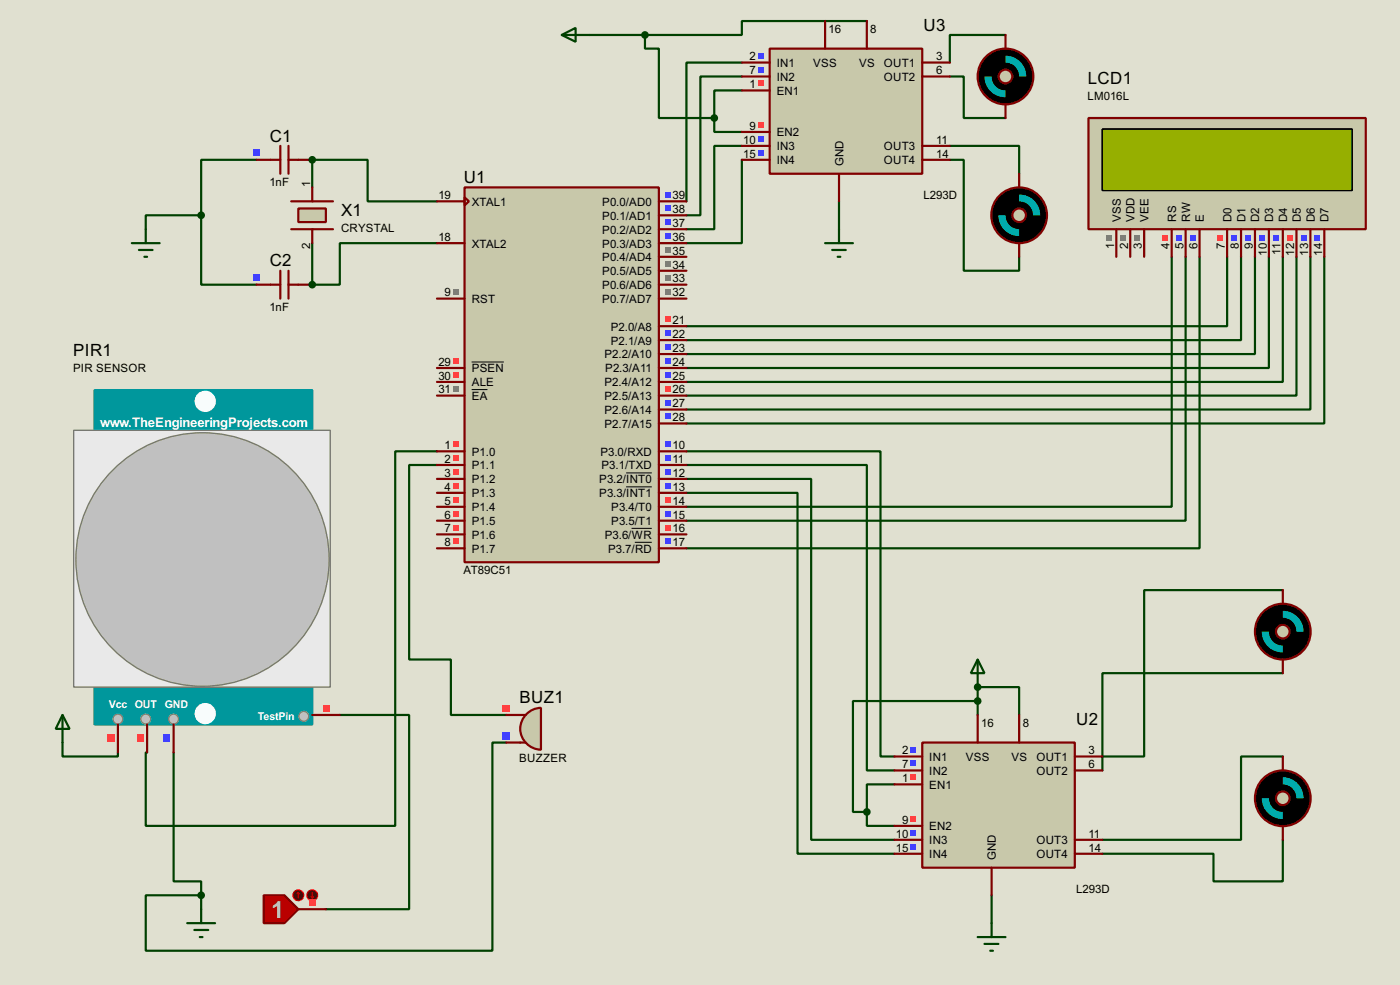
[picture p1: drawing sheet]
<svg xmlns="http://www.w3.org/2000/svg" width="256mm" height="180mm" viewBox="0 0 256 180" stroke-linecap="round" stroke-linejoin="round" font-family="sans-serif">
<path d="M0 0h256.5v180.3h-256.5z" fill="#e0e0d0"/>
<path d="M36.9 39.4v12.7h10.1M36.9 39.4h-10.2v2.6M47 29.3h-10.1v10.1M57.2 29.3h10.2v7.6h12.7" fill="none" stroke="#004000" stroke-width=".4"/>
<circle cx="57.2" cy="29.3" r=".2" fill="#004000"/>
<path d="M57.2 29.3v5M80.1 44.5h-17.8v7.6h-5.1" fill="none" stroke="#004000" stroke-width=".4"/>
<circle cx="57.2" cy="52.1" r=".2" fill="#004000"/>
<g fill="none" stroke="#004000" stroke-width=".4">
<path d="M57.2 44.5v7.6M214.7 47v45.8h-88.9M217.2 47v48.3h-91.4M219.8 47v53.4h-94M224.8 47v12.7h-99M227.4 47v15.3h-101.6M229.9 47v17.8h-104.1M232.5 47v20.4h-106.7M235 47v22.9h-109.2M237.5 47v25.4h-111.7M240.1 47v28h-114.3M242.6 47v30.5h-116.8"/>
<path d="M125.8 82.6h35.5v55.9h2.6M125.8 85.1h33v55.9h5.1M125.8 87.7h22.8v66h15.3M125.8 90.2h20.3v66.1h17.8M235 108h-25.4v30.5h-7.6M235 123.2h-33v17.8M235 138.5h-7.6v15.2h-25.4M235 153.7v7.6h-12.7v-5h-20.3"/>
</g>
<circle cx="179.1" cy="125.8" r=".2" fill="#004000"/>
<g fill="none" stroke="#004000" stroke-width=".4">
<path d="M108 6.4h10.2M118.2 6.4v2.5h2.5v12.7h10.2M135.9 11.5h-10.1v25.4M135.9 14h-7.6v25.4h-2.5M135.9 16.6h-5v5M158.8 3.9h-22.9v2.5h-17.7M174 14h2.6v7.6h7.6M184.2 6.4h-10.2v5.1M130.9 21.6v2.6h5M135.9 26.7h-5v15.3h-5.1M135.9 29.3v15.2h-10.1M153.7 36.9v5.1"/>
<path d="M174 26.7h12.7v5.1M174 29.3h2.6v20.3h10.1v-2.6M80.1 85.1h-5.1v35.6h7.6v10.2h10.2M80.1 82.6h-7.7v68.6h-45.7v-13.5h.3M11.5 135.9v2.6h10.1v-.8M31.8 137.7v23.6h5.1v2.6M62.3 130.9h12.7v35.5h-15.3M92.8 135.9h-2.6v38.1h-63.5v-10.1h10.2M179.1 130.9v-5.1h7.6v5.1M179.1 128.3h-22.8v20.3h2.5M158.8 148.6v2.6h5.1M163.9 143.6h-5.1v5"/>
<path d="M36.9 163.9v2.5M181.7 163.9v5.1"/>
</g>
<path d="M85.1 34.3h35.6v68.6h-35.6z" fill="#c8c8aa" stroke="#800000" stroke-width=".4"/>
<g fill="none" stroke="#800000" stroke-width=".4">
<path d="M80.1 36.9h5M85.1 36.1l.8 .8-.8 .7zM120.7 36.9h5.1M120.7 39.4h5.1M80.1 44.5h5M80.1 54.7h5M120.7 44.5h5.1M120.7 54.7h5.1M120.7 42h5.1M120.7 47h5.1M120.7 49.6h5.1M120.7 52.1h5.1"/>
<path d="M120.7 59.7h5.1M80.1 69.9h5M80.1 72.4h5M80.1 67.4h5M120.7 69.9h5.1M120.7 72.4h5.1M120.7 67.4h5.1M120.7 77.5h5.1M120.7 62.3h5.1M120.7 64.8h5.1M120.7 75h5.1M80.1 82.6h5"/>
<path d="M80.1 85.1h5M80.1 87.7h5M80.1 90.2h5M80.1 92.8h5M80.1 95.3h5M80.1 97.8h5M120.7 82.6h5.1M120.7 85.1h5.1M120.7 87.7h5.1M120.7 90.2h5.1M120.7 92.8h5.1M120.7 95.3h5.1"/>
<path d="M120.7 97.8h5.1M80.1 100.4h5M120.7 100.4h5.1"/>
</g>
<path d="M86.4 71.3h2.9M86.4 66.3h5.9M114.7 86.6h4.7M114.7 89.1h4.7M115.7 96.7h3.7M116.3 99.3h3.1" fill="none" stroke="#000" stroke-width=".18"/>
<path d="M83 68.1h1v1h-1z" fill="#ff4040"/>
<path d="M83 70.7h1v1h-1z" fill="#808080"/>
<path d="M83 65.6h1v1h-1z" fill="#ff4040"/>
<path d="M83 52.9h1v1h-1z" fill="#808080"/>
<g fill="#4040ff">
<path d="M121.8 35.1h1.1v1h-1.1z"/>
<path d="M121.8 37.6h1.1v1.1h-1.1z"/>
<path d="M121.8 40.2h1.1v1h-1.1z"/>
<path d="M121.8 42.7h1.1v1h-1.1z"/>
</g>
<g fill="#808080">
<path d="M121.8 45.3h1.1v1h-1.1z"/>
<path d="M121.8 47.8h1.1v1h-1.1z"/>
<path d="M121.8 50.3h1.1v1.1h-1.1z"/>
<path d="M121.8 52.9h1.1v1h-1.1z"/>
</g>
<g fill="#ff4040">
<path d="M83 80.8h1v1h-1z"/>
<path d="M83 83.4h1v1h-1z"/>
<path d="M83 85.9h1v1h-1z"/>
<path d="M83 88.4h1v1.1h-1z"/>
<path d="M83 91h1v1h-1z"/>
<path d="M83 93.5h1v1h-1z"/>
<path d="M83 96.1h1v1h-1z"/>
<path d="M83 98.6h1v1h-1z"/>
</g>
<g fill="#4040ff">
<path d="M121.8 80.8h1.1v1h-1.1z"/>
<path d="M121.8 83.4h1.1v1h-1.1z"/>
<path d="M121.8 85.9h1.1v1h-1.1z"/>
<path d="M121.8 88.4h1.1v1.1h-1.1z"/>
</g>
<path d="M121.8 91h1.1v1h-1.1z" fill="#ff4040"/>
<path d="M121.8 98.6h1.1v1h-1.1z" fill="#4040ff"/>
<path d="M121.8 96.1h1.1v1h-1.1z" fill="#ff4040"/>
<g fill="#4040ff">
<path d="M121.8 93.5h1.1v1h-1.1z"/>
<path d="M121.8 75.7h1.1v1.1h-1.1z"/>
</g>
<path d="M121.8 58h1.1v1h-1.1z" fill="#ff4040"/>
<g fill="#4040ff">
<path d="M121.8 60.5h1.1v1h-1.1z"/>
<path d="M121.8 63h1.1v1.1h-1.1z"/>
<path d="M121.8 65.6h1.1v1h-1.1z"/>
<path d="M121.8 68.1h1.1v1h-1.1z"/>
</g>
<path d="M121.8 70.7h1.1v1h-1.1z" fill="#ff4040"/>
<path d="M121.8 73.2h1.1v1h-1.1z" fill="#4040ff"/>
<path d="M47 29.3h4.4M51.4 26.7v5.1M52.9 26.7v5.1M52.9 29.3h4.3" fill="none" stroke="#800000" stroke-width=".4"/>
<path d="M46.4 27.4h1.3v1.2h-1.3z" fill="#4040ff"/>
<path d="M47 52.1h4.4M51.4 49.6v5.1M52.9 49.6v5.1M52.9 52.1h4.3" fill="none" stroke="#800000" stroke-width=".4"/>
<path d="M46.4 50.2h1.3v1.3h-1.3z" fill="#4040ff"/>
<path d="M24.2 44.5h5.1M25.5 45.8h2.5M26.5 47h.5M26.7 42v2.5" fill="none" stroke="#004000" stroke-width=".4"/>
<circle cx="36.8" cy="39.4" r=".5" fill="#004000" stroke="#004000" stroke-width=".4"/>
<path d="M53.4 36.9h7.6M53.4 42h7.6" fill="none" stroke="#800000" stroke-width=".4"/>
<path d="M54.7 38.2h5v2.5h-5z" fill="#c8c8aa" stroke="#800000" stroke-width=".4"/>
<path d="M57.2 34.3v2.6M57.2 42v2.5" fill="none" stroke="#800000" stroke-width=".4"/>
<g fill="#004000" stroke="#004000" stroke-width=".4">
<circle cx="57.2" cy="29.3" r=".5"/>
<circle cx="57.2" cy="52.1" r=".5"/>
</g>
<path d="M199.4 21.6h50.8v20.4h-50.8z" fill="#c8c8aa" stroke="#800000" stroke-width=".4"/>
<path d="M202 23.7h45.7v11.2h-45.7z" fill="#324600" stroke="#000" stroke-width=".25"/>
<path d="M202 23.7h45.7v11.2h-45.7z" fill="#96af00" stroke="#000" stroke-width=".25"/>
<g fill="none" stroke="#800000" stroke-width=".4">
<path d="M204.5 42v5M207.1 42v5M209.6 42v5M214.7 42v5M217.2 42v5M219.8 42v5M224.8 42v5M227.4 42v5M229.9 42v5M232.5 42v5M235 42v5M237.5 42v5"/>
<path d="M240.1 42v5M242.6 42v5"/>
</g>
<g fill="#4040ff">
<path d="M240.8 43.1h1.1v1h-1.1z"/>
<path d="M238.3 43.1h1v1h-1z"/>
</g>
<path d="M235.8 43.1h1v1h-1z" fill="#ff4040"/>
<g fill="#4040ff">
<path d="M233.2 43.1h1v1h-1z"/>
<path d="M230.7 43.1h1v1h-1z"/>
<path d="M228.1 43.1h1.1v1h-1.1z"/>
<path d="M225.6 43.1h1v1h-1z"/>
</g>
<path d="M223.1 43.1h1v1h-1z" fill="#ff4040"/>
<g fill="#4040ff">
<path d="M218 43.1h1v1h-1z"/>
<path d="M215.4 43.1h1.1v1h-1.1z"/>
</g>
<path d="M212.9 43.1h1v1h-1z" fill="#ff4040"/>
<g fill="#808080">
<path d="M202.7 43.1h1.1v1h-1.1z"/>
<path d="M205.3 43.1h1v1h-1z"/>
<path d="M207.8 43.1h1v1h-1z"/>
</g>
<path d="M169 135.9h27.9v22.9h-27.9z" fill="#c8c8aa" stroke="#800000" stroke-width=".4"/>
<g fill="none" stroke="#800000" stroke-width=".4">
<path d="M163.9 138.5h5.1M179.1 130.9v5M186.7 130.9v5M196.9 138.5h5.1M163.9 141h5.1M163.9 153.7h5.1M163.9 156.3h5.1M163.9 143.6h5.1M163.9 151.2h5.1M181.7 158.8v5.1M196.9 141h5.1M196.9 153.7h5.1"/>
<path d="M196.9 156.3h5.1"/>
</g>
<g fill="#4040ff">
<path d="M166.8 136.7h1v1h-1z"/>
<path d="M166.8 139.2h1v1.1h-1z"/>
<path d="M166.8 151.9h1v1.1h-1z"/>
<path d="M166.8 154.5h1v1h-1z"/>
</g>
<g fill="#ff4040">
<path d="M166.8 141.8h1v1h-1z"/>
<path d="M166.8 149.4h1v1h-1z"/>
</g>
<circle cx="235" cy="115.6" r="5.1" fill="#000" stroke="#800000" stroke-width=".4"/>
<circle cx="235" cy="115.6" r="1.25" fill="#c8c8aa" stroke="#800000" stroke-width=".4"/>
<g fill="#000" stroke="#000" stroke-width=".4">
<path d="M232.3 112.9a3.9 3.9 0 0 1 2.7-1.1v1.3a2.5 2.5 0 0 0-2.5 2.5h-1.3a3.8 3.8 0 0 1 1.1-2.7z" fill-rule="evenodd"/>
<path d="M237.5 115.6h1.3a3.8 3.8 0 0 1-3.8 3.8v-1.2a2.48 2.48 0 0 0 2.5-2.6z" fill-rule="evenodd"/>
</g>
<g fill="#00c0c0">
<path d="M235 111.8a3.8 3.8 0 0 1 3.8 3.8h-1.3a2.49 2.49 0 0 0-2.5-2.5z" fill-rule="evenodd"/>
<path d="M231.2 115.6h1.3a2.5 2.5 0 0 0 2.5 2.6v1.2a3.8 3.8 0 0 1-3.8-3.8z" fill-rule="evenodd"/>
</g>
<path d="M235 108v2.5M235 120.7v2.5" fill="none" stroke="#800000" stroke-width=".4"/>
<circle cx="235" cy="146.1" r="5.1" fill="#000" stroke="#800000" stroke-width=".4"/>
<circle cx="235" cy="146.1" r="1.25" fill="#c8c8aa" stroke="#800000" stroke-width=".4"/>
<g fill="#000" stroke="#000" stroke-width=".4">
<path d="M232.3 143.4a3.8 3.8 0 0 1 2.7-1.1v1.3a2.5 2.5 0 0 0-2.5 2.5h-1.3a3.8 3.8 0 0 1 1.1-2.7z" fill-rule="evenodd"/>
<path d="M235 148.6a2.48 2.48 0 0 0 2.5-2.5h1.3a3.8 3.8 0 0 1-3.8 3.8z" fill-rule="evenodd"/>
</g>
<g fill="#00c0c0">
<path d="M235 142.3a3.8 3.8 0 0 1 3.8 3.8h-1.3a2.49 2.49 0 0 0-2.5-2.5z" fill-rule="evenodd"/>
<path d="M231.2 146.1h1.3a2.48 2.48 0 0 0 2.5 2.5v1.3a3.8 3.8 0 0 1-3.8-3.8z" fill-rule="evenodd"/>
</g>
<path d="M235 138.5v2.5M235 151.2v2.5" fill="none" stroke="#800000" stroke-width=".4"/>
<path d="M179.1 120.7l1.3 2.5h-2.5zM179.1 120.7v5.1M179.1 171.5h5.1M180.4 172.8h2.5M181.4 174h.5M181.7 169v2.5" fill="none" stroke="#004000" stroke-width=".4"/>
<g fill="#004000" stroke="#004000" stroke-width=".4">
<circle cx="179.1" cy="125.8" r=".5"/>
<circle cx="158.8" cy="148.6" r=".5"/>
<circle cx="179.1" cy="128.3" r=".5"/>
</g>
<path d="M96.4 130.7a3.8 3.8 0 0 1 2.7-1.1v7.6a3.8 3.8 0 0 1-3.5-2.4 3.8 3.8 0 0 1 .8-4.1z" fill-rule="evenodd" fill="#c8c8aa" stroke="#800000" stroke-width=".4"/>
<path d="M92.8 135.9h3.5M92.8 130.9h3.5" fill="none" stroke="#800000" stroke-width=".4"/>
<path d="M92.1 134h1.3v1.3h-1.3z" fill="#4040ff"/>
<path d="M92.1 129h1.3v1.2h-1.3z" fill="#ff4040"/>
<path d="M11.5 130.9l1.3 2.5h-2.6zM11.5 130.9v5M34.3 169h5.1M35.6 170.2h2.6M36.6 171.5h.5M36.9 166.4v2.6" fill="none" stroke="#004000" stroke-width=".4"/>
<circle cx="36.8" cy="163.9" r=".5" fill="#004000" stroke="#004000" stroke-width=".4"/>
<path d="M48.3 163.9h3.8l2.6 2.5-2.6 2.6h-3.8z" fill-rule="evenodd" fill="#c00000" stroke="#800000" stroke-width=".4"/>
<path d="M54.7 166.4h5" fill="none" stroke="#800000" stroke-width=".4"/>
<circle cx="54.6" cy="163.9" r="1" fill="#400000" stroke="#f00" stroke-width=".2"/>
<path d="M54.7 163.4l-.3 .2M54.7 163.4l.2 .2M54.7 163.4v1" fill="none" stroke="#f00" stroke-width=".2"/>
<circle cx="57.2" cy="163.9" r="1" fill="#400000" stroke="#f00" stroke-width=".2"/>
<path d="M57 164.1l.2 .3M57.2 163.4v1M57.5 164.1l-.3 .3" fill="none" stroke="#f00" stroke-width=".2"/>
<path d="M56.6 164.5h1.2v1.3h-1.2z" fill="#ff4040"/>
<path d="M17.3 71.4h39.9v61.2h-39.9z" fill="#00979c" stroke="#00979c" stroke-width=".4"/>
<path d="M13.5 78.8h47v47h-47z" fill="#e9e9e9" stroke="#757575" stroke-width=".25"/>
<circle cx="37.1" cy="102.4" r="23.2" fill="#c0c0c0" stroke="#757575" stroke-width=".25"/>
<g fill="#fff" stroke="#fff" stroke-width=".4">
<circle cx="37.6" cy="73.5" r="1.75"/>
<circle cx="37.6" cy="130.6" r="1.75"/>
</g>
<g fill="#c0c0c0" stroke="#808080" stroke-width=".25">
<circle cx="21.6" cy="131.6" r=".9"/>
<circle cx="26.7" cy="131.6" r=".9"/>
<circle cx="31.8" cy="131.6" r=".9"/>
<circle cx="55.6" cy="131.1" r=".9"/>
</g>
<path d="M21.6 132.6v5.1M27 132.6v5.1M31.8 132.6v5.1M57.2 130.9h5.1" fill="none" stroke="#800000" stroke-width=".4"/>
<path d="M25.1 134.5h1.2v1.3h-1.2z" fill="#ff4040"/>
<path d="M29.9 134.5h1.3v1.3h-1.3z" fill="#4040ff"/>
<g fill="#ff4040">
<path d="M59.1 129h1.3v1.2h-1.3z"/>
<path d="M19.7 134.5h1.3v1.3h-1.3z"/>
</g>
<path d="M141 8.9h28v22.9h-28z" fill="#c8c8aa" stroke="#800000" stroke-width=".4"/>
<g fill="none" stroke="#800000" stroke-width=".4">
<path d="M135.9 11.5h5.1M135.9 14h5.1M135.9 16.6h5.1M151.2 3.9v5M158.8 3.9v5M169 11.5h5M169 14h5M135.9 26.7h5.1M135.9 29.3h5.1M135.9 24.2h5.1M153.7 31.8v5.1M169 26.7h5"/>
<path d="M169 29.3h5"/>
</g>
<g fill="#4040ff">
<path d="M138.9 9.7h1v1h-1z"/>
<path d="M138.9 12.2h1v1.1h-1z"/>
<path d="M138.9 24.9h1v1.1h-1z"/>
<path d="M138.9 27.5h1v1h-1z"/>
</g>
<g fill="#ff4040">
<path d="M138.9 14.8h1v1h-1z"/>
<path d="M138.9 22.4h1v1h-1z"/>
</g>
<circle cx="184.2" cy="14" r="5.1" fill="#000" stroke="#800000" stroke-width=".4"/>
<circle cx="184.2" cy="14" r="1.25" fill="#c8c8aa" stroke="#800000" stroke-width=".4"/>
<g fill="#000" stroke="#000" stroke-width=".4">
<path d="M181.5 11.3a3.9 3.9 0 0 1 2.7-1.1v1.3a2.5 2.5 0 0 0-2.5 2.5h-1.3a3.8 3.8 0 0 1 1.1-2.7z" fill-rule="evenodd"/>
<path d="M186.7 14h1.3a3.8 3.8 0 0 1-3.8 3.8v-1.2a2.48 2.48 0 0 0 2.5-2.6z" fill-rule="evenodd"/>
</g>
<g fill="#00c0c0">
<path d="M184.2 10.2a3.8 3.8 0 0 1 3.8 3.8h-1.3a2.49 2.49 0 0 0-2.5-2.5z" fill-rule="evenodd"/>
<path d="M180.4 14h1.3a2.5 2.5 0 0 0 2.5 2.6v1.2a3.8 3.8 0 0 1-3.8-3.8z" fill-rule="evenodd"/>
</g>
<path d="M184.2 6.4v2.5M184.2 19.1v2.5" fill="none" stroke="#800000" stroke-width=".4"/>
<circle cx="186.7" cy="39.4" r="5.1" fill="#000" stroke="#800000" stroke-width=".4"/>
<circle cx="186.7" cy="39.4" r="1.25" fill="#c8c8aa" stroke="#800000" stroke-width=".4"/>
<g fill="#000" stroke="#000" stroke-width=".4">
<path d="M184 36.7a3.8 3.8 0 0 1 2.7-1.1v1.3a2.48 2.48 0 0 0-2.5 2.5h-1.3a3.8 3.8 0 0 1 1.1-2.7z" fill-rule="evenodd"/>
<path d="M189.3 39.4h1.3a3.8 3.8 0 0 1-3.9 3.8v-1.2a2.5 2.5 0 0 0 2.6-2.6z" fill-rule="evenodd"/>
</g>
<g fill="#00c0c0">
<path d="M186.7 35.6a3.8 3.8 0 0 1 3.9 3.8h-1.3a2.5 2.5 0 0 0-2.6-2.5z" fill-rule="evenodd"/>
<path d="M182.9 39.4h1.3a2.49 2.49 0 0 0 2.5 2.6v1.2a3.8 3.8 0 0 1-3.8-3.8z" fill-rule="evenodd"/>
</g>
<path d="M186.7 31.8v2.5M186.7 44.5v2.5" fill="none" stroke="#800000" stroke-width=".4"/>
<path d="M102.9 6.4l2.6-1.3v2.6zM102.9 6.4h5.1M151.2 44.5h5.1M152.5 45.8h2.5M153.5 47h.5M153.7 42v2.5" fill="none" stroke="#004000" stroke-width=".4"/>
<g fill="#004000" stroke="#004000" stroke-width=".4">
<circle cx="130.8" cy="21.6" r=".5"/>
<circle cx="118.1" cy="6.4" r=".5"/>
</g>
<text font-size="4.8" fill="#c0c0c0" x="49.7" y="168">1</text>
<g font-size="3.5">
<text x="169.2" y="5.6">U3</text>
<text x="199.3" y="15.5">LCD1</text>
<text x="49.4" y="25.9">C1</text>
<text x="85" y="33.5">U1</text>
<text x="62.5" y="39.5">X1</text>
<text x="49.4" y="48.7">C2</text>
<text x="13.4" y="65.2">PIR1</text>
<text x="95.2" y="128.8">BUZ1</text>
<text x="197.2" y="132.6">U2</text>
</g>
<text font-size="2.7" fill="#fff" x="18.4" y="78.2">www.TheEngineeringProjects.com</text>
<g font-size="2.4">
<text x="151.8" y="6">16</text>
<text x="159.4" y="6">8</text>
<text x="137.3" y="11.1">2</text>
<text x="171.5" y="11.1">3</text>
<text x="137.3" y="13.6">7</text>
<text x="137.3" y="16.2">1</text>
<text x="142.3" y="12.3">IN1</text>
<text x="142.3" y="14.8">IN2</text>
<text x="142.3" y="17.3">EN1</text>
<text x="149" y="12.2">VSS</text>
<text x="157.4" y="12.2">VS</text>
<text x="161.9" y="12.3">OUT1</text>
<text x="161.9" y="14.8">OUT2</text>
<text x="171.5" y="13.6">6</text>
<text x="137.3" y="23.8">9</text>
<text x="199.2" y="18.3">LM016L</text>
<text x="136.2" y="26.3">10</text>
<text x="136.2" y="28.9">15</text>
<text x="142.3" y="27.5">IN3</text>
<text x="142.3" y="25">EN2</text>
<text x="161.9" y="27.5">OUT3</text>
<text x="171.5" y="26.3">11</text>
<text x="171.5" y="28.9">14</text>
<text x="49.4" y="34">1nF</text>
<text x="56.8" y="34.3" transform="rotate(-90 56.8 34.3)">1</text>
<text x="142.3" y="30">IN4</text>
<text x="154.5" y="30.5" transform="rotate(-90 154.5 30.5)">GND</text>
<text x="161.9" y="30">OUT4</text>
<text x="80.3" y="36.5">19</text>
<text x="86.4" y="37.7">XTAL1</text>
<text x="110.3" y="37.7">P0.0/AD0</text>
<text x="110.3" y="40.2">P0.1/AD1</text>
<text x="123.2" y="36.5">39</text>
<text x="123.2" y="39">38</text>
<text x="123.2" y="41.6">37</text>
<text x="169.2" y="36.5">L293D</text>
<text x="205.3" y="40.6" transform="rotate(-90 205.3 40.6)">VSS</text>
<text x="207.9" y="40.6" transform="rotate(-90 207.9 40.6)">VDD</text>
<text x="210.4" y="40.6" transform="rotate(-90 210.4 40.6)">VEE</text>
<text x="215.5" y="40.6" transform="rotate(-90 215.5 40.6)">RS</text>
<text x="218" y="40.6" transform="rotate(-90 218 40.6)">RW</text>
<text x="220.6" y="40.6" transform="rotate(-90 220.6 40.6)">E</text>
<text x="225.6" y="40.6" transform="rotate(-90 225.6 40.6)">D0</text>
<text x="228.2" y="40.6" transform="rotate(-90 228.2 40.6)">D1</text>
<text x="230.7" y="40.6" transform="rotate(-90 230.7 40.6)">D2</text>
<text x="233.2" y="40.6" transform="rotate(-90 233.2 40.6)">D3</text>
<text x="235.8" y="40.6" transform="rotate(-90 235.8 40.6)">D4</text>
<text x="238.3" y="40.6" transform="rotate(-90 238.3 40.6)">D5</text>
<text x="240.9" y="40.6" transform="rotate(-90 240.9 40.6)">D6</text>
<text x="243.4" y="40.6" transform="rotate(-90 243.4 40.6)">D7</text>
<text x="56.8" y="45.6" transform="rotate(-90 56.8 45.6)">2</text>
<text x="62.5" y="42.5">CRYSTAL</text>
<text x="80.3" y="44.1">18</text>
<text x="86.4" y="45.3">XTAL2</text>
<text x="110.3" y="42.7">P0.2/AD2</text>
<text x="110.3" y="45.3">P0.3/AD3</text>
<text x="110.3" y="47.8">P0.4/AD4</text>
<text x="123.2" y="44.1">36</text>
<text x="123.2" y="46.6">35</text>
<text x="204.1" y="45.7" transform="rotate(-90 204.1 45.7)">1</text>
<text x="206.7" y="45.7" transform="rotate(-90 206.7 45.7)">2</text>
<text x="209.2" y="45.7" transform="rotate(-90 209.2 45.7)">3</text>
<text x="214.3" y="45.6" transform="rotate(-90 214.3 45.6)">4</text>
<text x="216.8" y="45.7" transform="rotate(-90 216.8 45.7)">5</text>
<text x="219.4" y="45.7" transform="rotate(-90 219.4 45.7)">6</text>
<text x="224.4" y="45.6" transform="rotate(-90 224.4 45.6)">7</text>
<text x="227" y="45.6" transform="rotate(-90 227 45.6)">8</text>
<text x="229.5" y="45.7" transform="rotate(-90 229.5 45.7)">9</text>
<text x="232.1" y="46.8" transform="rotate(-90 232.1 46.8)">10</text>
<text x="234.6" y="46.6" transform="rotate(-90 234.6 46.6)">11</text>
<text x="237.1" y="46.8" transform="rotate(-90 237.1 46.8)">12</text>
<text x="239.7" y="46.8" transform="rotate(-90 239.7 46.8)">13</text>
<text x="242.2" y="46.8" transform="rotate(-90 242.2 46.8)">14</text>
<text x="110.3" y="50.4">P0.5/AD5</text>
<text x="110.3" y="52.9">P0.6/AD6</text>
<text x="123.2" y="49.2">34</text>
<text x="123.2" y="51.7">33</text>
<text x="49.4" y="56.8">1nF</text>
<text x="81.5" y="54.3">9</text>
<text x="86.4" y="55.4">RST</text>
<text x="110.3" y="55.4">P0.7/AD7</text>
<text x="123.2" y="54.3">32</text>
<text x="123.2" y="59.3">21</text>
<text x="110.7" y="65.6">P2.2/A10</text>
<text x="111.9" y="60.5">P2.0/A8</text>
<text x="111.9" y="63.1">P2.1/A9</text>
<text x="123.2" y="61.9">22</text>
<text x="123.2" y="64.4">23</text>
<text x="13.4" y="68.1">PIR SENSOR</text>
<text x="80.3" y="69.5">30</text>
<text x="80.3" y="72">31</text>
<text x="80.3" y="67">29</text>
<text x="86.4" y="70.7">ALE</text>
<text x="86.4" y="68.1">PSEN</text>
<text x="110.7" y="70.7">P2.4/A12</text>
<text x="110.9" y="68.1">P2.3/A11</text>
<text x="123.2" y="67">24</text>
<text x="123.2" y="69.5">25</text>
<text x="123.2" y="72">26</text>
<text x="86.4" y="73.2">EA</text>
<text x="110.7" y="73.2">P2.5/A13</text>
<text x="110.7" y="75.8">P2.6/A14</text>
<text x="123.2" y="77.1">28</text>
<text x="123.2" y="74.6">27</text>
<text x="81.5" y="82.2">1</text>
<text x="86.4" y="83.4">P1.0</text>
<text x="110" y="83.4">P3.0/RXD</text>
<text x="110.7" y="78.3">P2.7/A15</text>
<text x="123.2" y="82.2">10</text>
<text x="81.5" y="84.7">2</text>
<text x="81.5" y="87.3">3</text>
<text x="81.5" y="89.8">4</text>
<text x="86.4" y="85.9">P1.1</text>
<text x="86.4" y="88.5">P1.2</text>
<text x="109.8" y="88.5">P3.2/INT0</text>
<text x="110.2" y="85.9">P3.1/TXD</text>
<text x="123.2" y="84.7">11</text>
<text x="123.2" y="87.3">12</text>
<text x="123.2" y="89.8">13</text>
<text x="81.5" y="92.4">5</text>
<text x="81.5" y="94.9">6</text>
<text x="86.4" y="91">P1.3</text>
<text x="86.4" y="93.6">P1.4</text>
<text x="109.8" y="91">P3.3/INT1</text>
<text x="112" y="93.6">P3.4/T0</text>
<text x="123.2" y="92.4">14</text>
<text x="123.2" y="94.9">15</text>
<text x="81.5" y="97.4">7</text>
<text x="81.5" y="100">8</text>
<text x="86.4" y="96.1">P1.5</text>
<text x="86.4" y="98.6">P1.6</text>
<text x="86.4" y="101.2">P1.7</text>
<text x="110.8" y="98.6">P3.6/WR</text>
<text x="111.4" y="101.2">P3.7/RD</text>
<text x="112" y="96.1">P3.5/T1</text>
<text x="123.2" y="100">17</text>
<text x="123.2" y="97.4">16</text>
<text x="84.9" y="105.1">AT89C51</text>
<text x="179.8" y="133">16</text>
<text x="187.3" y="133">8</text>
<text x="95.1" y="139.4">BUZZER</text>
<text x="165.3" y="138.1">2</text>
<text x="165.3" y="140.6">7</text>
<text x="165.3" y="143.2">1</text>
<text x="170.2" y="139.3">IN1</text>
<text x="170.2" y="141.8">IN2</text>
<text x="176.9" y="139.2">VSS</text>
<text x="185.3" y="139.2">VS</text>
<text x="189.9" y="139.3">OUT1</text>
<text x="189.9" y="141.8">OUT2</text>
<text x="199.4" y="138.1">3</text>
<text x="199.4" y="140.6">6</text>
<text x="170.2" y="144.4">EN1</text>
<text x="164.1" y="153.3">10</text>
<text x="164.1" y="155.9">15</text>
<text x="165.3" y="150.8">9</text>
<text x="170.2" y="154.5">IN3</text>
<text x="170.2" y="152">EN2</text>
<text x="189.9" y="154.5">OUT3</text>
<text x="199.4" y="153.3">11</text>
<text x="199.4" y="155.9">14</text>
<text x="170.2" y="157.1">IN4</text>
<text x="182.5" y="157.5" transform="rotate(-90 182.5 157.5)">GND</text>
<text x="189.9" y="157.1">OUT4</text>
<text x="197.1" y="163.5">L293D</text>
</g>
<g font-size="2.2" fill="#fff">
<text x="19.9" y="129.6">Vcc OUT GND</text>
<text x="47.2" y="131.9">TestPin</text>
</g>
</svg>
